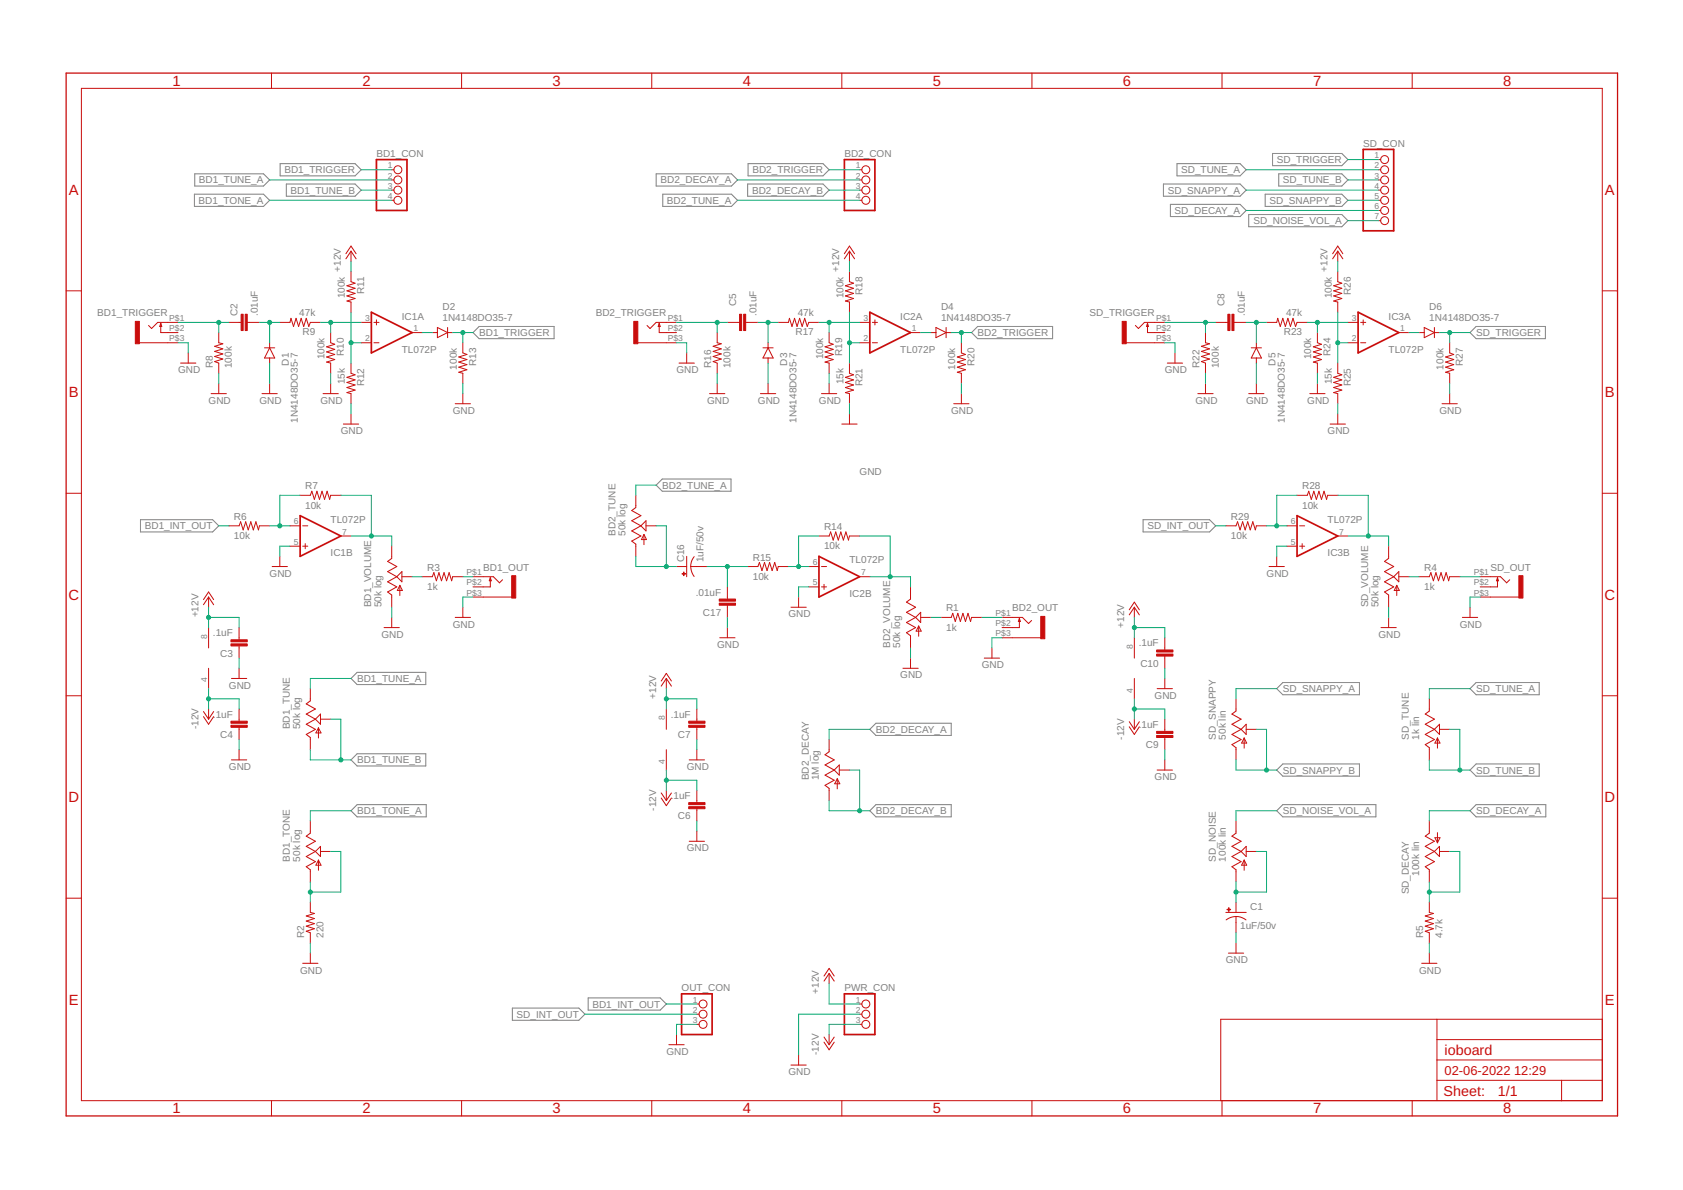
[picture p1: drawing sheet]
<svg xmlns="http://www.w3.org/2000/svg" width="420mm" height="297mm" viewBox="0 0 420 297" stroke-linecap="round" stroke-linejoin="round" font-family="sans-serif">
<g fill="none" stroke="#808080" stroke-width=".25">
<path d="M317.7 38.3h17.3l1.5 1.5-1.5 1.6h-17.3zM48.5 48.5h17.3l1.5 1.5-1.5 1.5h-17.3zM48.6 43.4h17.2l1.5 1.5-1.5 1.5h-17.2zM69.9 40.9h18.7l1.6 1.5-1.6 1.5h-18.7zM71.5 45.9h17.1l1.6 1.6-1.6 1.5h-17.1zM163.8 43.4h18.8l1.5 1.5-1.5 1.5h-18.8zM165.5 48.5h17.1l1.5 1.5-1.5 1.5h-17.1zM186.6 45.9h18.9l1.5 1.6-1.5 1.5h-18.9zM186.8 40.9h18.7l1.5 1.5-1.5 1.5h-18.7zM290.4 45.9h19.2l1.5 1.6-1.5 1.5h-19.2zM292.2 51h17.4l1.5 1.5-1.5 1.6h-17.4zM293.8 40.9h15.8l1.5 1.5-1.5 1.5h-15.8z"/>
<path d="M311.7 53.6h23.3l1.5 1.5-1.5 1.5h-23.3zM315.8 48.5h19.2l1.5 1.5-1.5 1.5h-19.2zM319.2 43.4h15.8l1.5 1.5-1.5 1.5h-15.8zM118.1 83l1.5-1.5h18.7v3h-18.7zM244.1 81.5h18.7v3h-18.7l-1.6-1.5zM368.5 81.5h17.3v3h-17.3l-1.5-1.5zM35.1 129.7h18l1.5 1.6-1.5 1.5h-18zM163.8 121.1l1.5-1.5h17.2v3h-17.2zM285.4 129.7h16.6l1.5 1.6-1.5 1.5h-16.6zM87.6 169.4l1.6-1.6h17.1v3.1h-17.1zM320.3 170.4h19.1v3h-19.1l-1.6-1.5zM367 171.9l1.5-1.5h15.8v3h-15.8z"/>
<path d="M87.6 189.7l1.6-1.5h17.1v3h-17.1zM218.7 180.5h18.8v3.1h-18.8l-1.6-1.5zM320.3 190.7h19.1v3h-19.1l-1.6-1.5zM367 192.2l1.5-1.5h15.8v3h-15.8zM87.6 202.4l1.6-1.5h17.2v3h-17.2zM218.7 200.9h18.8v3h-18.8l-1.6-1.5zM320.3 200.9h23.2v3h-23.2l-1.6-1.5zM368.5 200.9h17.4v3h-17.4l-1.5-1.5zM127.9 251.6h16.6l1.5 1.6-1.5 1.5h-16.6zM146.8 249.1h18l1.5 1.5-1.5 1.5h-18z"/>
</g>
<g fill="none" stroke="#c90d0c" stroke-width=".25">
<path d="M67.8 18.2v3.9M115.2 18.2v3.9M162.7 18.2v3.9M210.2 18.2v3.9M257.6 18.2v3.9M305.1 18.2v3.9M352.6 18.2v3.9M20.3 22.1h379.7v252.6h-379.7zM344.1 39.8h.6M97.8 42.4h.5M97.8 44.9h.5M97.8 47.5h.5"/>
<path d="M97.8 50h.5M214.6 42.4h.6M214.6 44.9h.6M214.6 47.5h.6M214.6 50h.6M344.1 42.4h.6M344.1 44.9h.6M344.1 47.5h.6M344.1 50h.6M344.1 52.5h.6M344.1 55.1h.6M16.5 72.6h3.8"/>
<path d="M86.4 63.3l1.2-1.9 1.3 1.9M87.6 67.8v2.5l1 .4-2 .6 2 .7-2 .6 2 .6-2 .7 2 .6-2 .6 1 .3v2.5M87.6 62.7v2.5M87.6 62.7l1.3 1.9M87.6 62.7l-1.2 1.9M94 79.8v1.3M210.8 63.3l1.3-1.9 1.2 1.9M212.1 67.8v2.5l1 .4-2 .6 2 .7-2 .6 2 .6-2 .7 2 .6-2 .6 1 .3v2.5M212.1 62.7v2.5M212.1 62.7l1.2 1.9M212.1 62.7l-1.3 1.9M218.4 79.8v1.3"/>
<path d="M332.7 63.3l1.3-1.9 1.2 1.9M334 62.7v2.5M334 67.8v2.5l1 .4-2 .6 2 .7-2 .6 2 .6-2 .7 2 .6-2 .6 1 .3v2.5M334 62.7l1.2 1.9M334 62.7l-1.3 1.9M340.3 79.8v1.3M400 72.6h3.8M34.8 85.6h9.6M40.1 80.7v2.3h4.3M40.1 80.7l.3 .8h-.5zM44.4 80.5h-5l-1.6 1.5-.7-.8M45.1 90.6h3.8"/>
<path d="M47 88.1v2.5M52.7 98.3h3.8M54.6 83v2.6l1 .2-2 .6 2 .7-2 .6 2 .6-2 .7 2 .6-2 .7 1 .3v2.6M54.6 95.7v2.6M57.1 80.5h3.1M61.7 80.5h3.1M65.4 98.3h3.8M66 86.8h2.6M67.3 86.8l1.3 2.6h-2.6zM67.3 85.6v1.2M67.3 89.4v1.2M67.3 95.7v2.6"/>
<path d="M69.8 80.5h2.6l.2-1 .7 2 .6-2 .6 2 .7-2 .6 2 .7-2 .6 2 .4-1h2.5M80.6 98.3h3.9M82.5 83v2.6l1.1 .3-2.1 .7 2.1 .6-2.1 .6 2.1 .7-2.1 .6 2.1 .6-2.1 .7 1 .2v2.6M82.5 95.7v2.6M87.6 90.6v2.6l1 .4-2 .6 2 .6-2 .7 2 .6-2 .6 2 .7-2 .6 1 .3v2.5M90.2 80.5h2.5M90.2 85.6h2.5M93.3 80.5h1.3M93.3 85.6h1.3M102.9 83h2.5M107.9 83h1.3M109.2 81.7l2.5 1.3-2.5 1.3z"/>
<path d="M111.7 83h1.3M111.7 81.7v2.6M115.5 85.6v2.5l1.1 .4-2.1 .6 2.1 .6-2.1 .7 2.1 .6-2.1 .7 2.1 .6-2.1 .6 1 .3v2.5M115.5 98.3v2.5M159.2 85.6h9.7M164.6 80.7v2.3h4.3M164.6 80.7l.2 .8h-.5zM168.9 80.5h-5.1l-1.5 1.5-.8-.8M169.5 90.6h3.8M171.4 88.1v2.5M177.1 98.3h3.9M179 83v2.6l1.1 .2-2.1 .6 2.1 .7-2.1 .6 2.1 .6-2.1 .7 2.1 .6-2.1 .7 1 .3v2.6"/>
<path d="M179 95.7v2.6M181.6 80.5h3M186.2 80.5h3M189.8 98.3h3.9M190.5 86.8h2.5M191.7 86.8l1.3 2.6h-2.5zM191.7 85.6v1.2M191.7 89.4v1.2M191.7 95.7v2.6M194.3 80.5h2.5l.3-1 .6 2 .7-2 .6 2 .6-2 .7 2 .6-2 .6 2 .4-1h2.5M205.1 98.3h3.8M207 83v2.6l1 .3-2 .7 2 .6-2 .6 2 .7-2 .6 2 .6-2 .7 1 .2v2.6"/>
<path d="M207 95.7v2.6M212.1 90.6v2.6l1 .4-2 .6 2 .6-2 .7 2 .6-2 .6 2 .7-2 .6 1 .3v2.5M214.6 80.5h2.5M214.6 85.6h2.5M217.8 80.5h1.3M217.8 85.6h1.3M227.3 83h2.5M232.4 83h1.3M233.7 81.7l2.5 1.3-2.5 1.3zM236.2 83h1.3M236.2 81.7v2.6M240 85.6v2.5l1 .4-2 .6 2 .6-2 .7 2 .6-2 .7 2 .6-2 .6 1 .3v2.5"/>
<path d="M240 98.3v2.5M281.2 85.6h9.6M286.5 80.7v2.3h4.3M286.5 80.7l.2 .8h-.5zM290.8 80.5h-5.1l-1.5 1.5-.8-.8M291.4 90.6h3.8M293.3 88.1v2.5M299 98.3h3.9M300.9 83v2.6l1.1 .2-2.1 .6 2.1 .7-2.1 .6 2.1 .6-2.1 .7 2.1 .6-2.1 .7 1 .3v2.6M300.9 95.7v2.6M303.5 80.5h3M308.1 80.5h3"/>
<path d="M311.7 98.3h3.9M312.4 86.8h2.5M313.6 86.8l1.3 2.6h-2.5zM313.6 85.6v1.2M313.6 89.4v1.2M313.6 95.7v2.6M316.2 80.5h2.5l.3-1 .6 2 .7-2 .6 2 .6-2 .7 2 .6-2 .6 2 .4-1h2.5M327 98.3h3.8M328.9 83v2.6l1 .3-2 .7 2 .6-2 .6 2 .7-2 .6 2 .6-2 .7 1 .2v2.6M328.9 95.7v2.6M334 90.6v2.6l1 .4-2 .6 2 .6-2 .7 2 .6-2 .6 2 .7-2 .6 1 .3v2.5M336.5 80.5h2.5"/>
<path d="M336.5 85.6h2.5M339.7 80.5h1.3M339.7 85.6h1.3M349.2 83h2.5M354.3 83h1.3M355.6 81.7l2.5 1.3-2.5 1.3zM358.1 83h1.3M358.1 81.7v2.6M361.9 85.6v2.5l1 .4-2 .6 2 .6-2 .7 2 .6-2 .7 2 .6-2 .6 1 .3v2.5M361.9 98.3v2.5M85.7 105.9h3.8M87.6 103.3v2.6"/>
<path d="M113.6 100.8h3.9M210.2 105.9h3.8M212.1 103.3v2.6M238.1 100.8h3.8M332.1 105.9h3.8M334 103.3v2.6M360 100.8h3.8M16.5 123.1h3.8M57.1 131.3h2.6l.4-1.1 .6 2.1 .6-2.1 .7 2.1 .6-2.1 .6 2.1 .7-2.1 .6 2.1 .3-1h2.5M69.8 138.9v2.5M72.4 131.3h2.5M72.4 136.3h2.5"/>
<path d="M74.9 123.6h2.6l.4-1 .6 2.1 .6-2.1 .7 2.1 .6-2.1 .6 2.1 .7-2.1 .6 2.1 .2-1.1h2.6M75.6 131.3h1.2M75.6 136.3h1.2M76.2 135.7v1.3M85.1 133.8h2.5M97.8 136.3v3.1l-1 .7 2.3 1.3-2.3 1.3 2.3 1.3M158.7 123.6v3.1l-1 .7 2.3 1.3-2.3 1.3 2.3 1.3M160 131.3l-2.3 1.2 2.3 1.3-2.3 1.3 1 .7v3.1M160.8 133.4v2.6M160.8 133.4l.6 1.3h-1.3zM161.3 130v2.5l-1.3-1.2zM161.3 131.3h2.5"/>
<path d="M171.4 138.9v5.1M173.3 138.9l-.6 .9-.3 1.6M204.4 133.8h2.6l.4-1 .6 2 .6-2 .7 2 .6-2 .6 2 .7-2 .6 2 .3-1h2.5M306 131.3h2.6l.3-1.1 .7 2.1 .6-2.1 .7 2.1 .6-2.1 .6 2.1 .7-2.1 .6 2.1 .2-1h2.6M318.7 138.9v2.5M321.3 131.3h2.5M321.3 136.3h2.5M323.8 123.6h2.5l.4-1 .7 2.1 .6-2.1 .6 2.1 .7-2.1 .6 2.1 .6-2.1 .7 2.1 .2-1.1h2.6M324.4 131.3h1.3M324.4 136.3h1.3M325.1 135.7v1.3M334 133.8h2.5"/>
<path d="M346.7 136.3v3.1l-1 .7 2.2 1.3-2.2 1.3 2.2 1.3M400 123.1h3.8M50.8 149.7l1.3-1.9 1.2 1.9M52.1 149v2.6M52.1 156.7v5M52.1 149l1.2 1.9M52.1 149l-1.3 1.9M59.7 156.7v3M67.9 141.4h3.9M95.9 156.7h3.8M97.8 154.1v2.6M99.1 144l-2.3 1.2 2.3 1.3-2.3 1.3 1 .7v3.1"/>
<path d="M99.8 146.1v2.6M99.8 146.1l.7 1.3h-1.3zM100.3 144h2.6M100.3 142.7v2.5l-1.2-1.2zM105.4 144h2.5l.4-1.1 .6 2.1 .7-2.1 .6 2.1 .6-2.1 .7 2.1 .6-2.1 .7 2.1 .2-1h2.5M113.6 154.1h3.9M115.5 151.6v2.5M118.1 144h5.1l1.5 1.5 .8-.8M118.1 149h9.6M122.4 144.2v2.3h-4.3M122.4 144.2l.3 .8h-.5zM168.9 141.4h2.5"/>
<path d="M172.4 141.4l.2 1.1 .7 1.4M172.4 141.4h4.1M179.7 159.2h3.8M181.6 146.5v3M181.6 151.1v3M181.6 156.7v2.5M186.7 141.4h2.5l.4-1 .6 2 .7-2 .6 2 .6-2 .7 2 .6-2 .6 2 .3-1h2.5M197.5 151.6h3.8M199.4 149v2.6M201.9 146.5h2.5M201.9 141.4h2.5M205.1 146.5h1.3"/>
<path d="M205.1 141.4h1.3M205.7 145.9v1.2M214.6 144h2.5M227.3 146.5v3l-1 .8 2.3 1.3-2.3 1.2 2.3 1.3M228.6 154.1l-2.3 1.3 2.3 1.3-2.3 1.2 1 .8v3M229.3 156.3v2.5M229.3 156.3l.7 1.2h-1.3zM229.8 154.1h2.6M229.8 152.8v2.6l-1.2-1.3zM234.9 154.1h2.6l.3-1 .7 2 .6-2 .7 2 .6-2 .6 2 .7-2 .6 2 .2-1h2.6M250.2 154.1h5l1.6 1.5 .7-.7M250.2 159.2h9.6"/>
<path d="M254.5 154.4v2.3h-4.3M254.5 154.4l.2 .7h-.5zM281.9 152.2l1.3-1.9 1.2 1.9M283.2 151.6v2.5M283.2 159.2v5.1M283.2 151.6l1.2 1.9M283.2 151.6l-1.3 1.9M290.8 159.2v3M316.8 141.4h3.8M344.8 156.7h3.8M346.7 154.1v2.6M347.9 144l-2.2 1.2 2.2 1.3-2.2 1.3 1 .7v3.1"/>
<path d="M348.7 146.1l.6 1.3h-1.2zM348.7 146.1v2.6M349.2 144h2.5M349.2 142.7v2.5l-1.3-1.2zM354.3 144h2.5l.4-1.1 .6 2.1 .7-2.1 .6 2.1 .6-2.1 .7 2.1 .6-2.1 .7 2.1 .2-1h2.5M365.1 154.1h3.8M367 151.6v2.5M369.5 144h5.1l1.5 1.5 .8-.8M369.5 149h9.7M373.8 144.2v2.3h-4.3M373.8 144.2l.3 .8h-.5zM16.5 173.7h3.8"/>
<path d="M50.8 177.6l1.3 1.9M50.8 178.9l1.3 1.9 1.2-1.9M52.1 166.8v5.1M52.1 177v2.5M53.3 177.6l-1.2 1.9M57.8 169.4h3.8M59.7 161.2v3.1M59.7 166.8v2.6M59.7 177v3M77.5 171.9v3l-1 .8 2.2 1.3-2.2 1.2 2.2 1.3M78.7 179.5l-2.2 1.3 2.2 1.3-2.2 1.2 1 .8v3M78.7 179.5l1.3-1.3v2.6z"/>
<path d="M80 179.5h2.5M165.1 170l1.2-1.9 1.3 1.9M166.3 169.4v2.5M166.3 177v5.1M166.3 169.4l1.3 1.9M166.3 169.4l-1.2 1.9M174 177v3M225.4 166.8h3.8M227.3 164.3v2.5M245.7 164.3h3.8M247.6 161.7v2.6M283.2 169.4v5"/>
<path d="M283.2 179.5v2.6M288.9 171.9h3.8M290.8 163.8v3M290.8 169.4v2.5M290.8 179.5v3.1M308.6 174.4v3.1l-1 .7 2.2 1.3-2.2 1.3 2.2 1.3M356.8 174.4v3.1l-1 .7 2.3 1.3-2.3 1.3 2.3 1.3M400 173.7h3.8M57.8 189.7h3.8M59.7 181.5v3.1M59.7 187.1v2.6M79.5 181.7v2.5"/>
<path d="M79.5 181.7l.6 1.2h-1.2zM165.1 197.9l1.2 1.9M165.1 199.2l1.2 1.9 1.3-1.9M166.3 187.1v5.1M166.3 197.3v2.5M167.6 197.9l-1.3 1.9M172.1 189.7h3.8M174 181.5v3.1M174 187.1v2.6M174 197.3v3M207 184.6v3l-1 .8 2.3 1.3-2.3 1.2 2.3 1.3M208.3 192.2l-2.3 1.3 2.3 1.3-2.3 1.2 1 .8v3"/>
<path d="M209 194.4v2.5M209 194.4l.7 1.2h-1.3zM209.5 190.9v2.6l-1.2-1.3zM209.5 192.2h2.6M281.9 180.1l1.3 2M281.9 181.4l1.3 1.9 1.2-1.9M284.4 180.1l-1.2 2M288.9 192.2h3.8M290.8 184.1v3M290.8 189.7v2.5M309.8 182.1l-2.2 1.2 2.2 1.3-2.2 1.3 1 .7v3.1M309.8 182.1l1.3-1.3v2.5z"/>
<path d="M310.6 184.2l.6 1.3h-1.2zM310.6 184.2v2.6M311.1 182.1h2.5M358.1 182.1l-2.3 1.2 2.3 1.3-2.3 1.3 1 .7v3.1M358.9 184.2v2.6M358.9 184.2l.6 1.3h-1.3zM359.4 180.8v2.5l-1.3-1.2zM359.4 182.1h2.5M77.5 204.9v3.1l-1 .7 2.2 1.3-2.2 1.3 2.2 1.2M78.7 212.5l-2.2 1.3 2.2 1.3-2.2 1.2 1 .8v3M79.5 214.7v2.5M79.5 214.7l.6 1.3h-1.2z"/>
<path d="M80 211.3v2.5l-1.3-1.3zM80 212.5h2.5M172.1 210h3.8M174 201.9v3M174 207.5v2.5M308.6 204.9v3.1l-1 .7 2.2 1.3-2.2 1.3 2.2 1.2M309.8 212.5l-2.2 1.3 2.2 1.3-2.2 1.2 1 .8v3M310.6 214.7l.6 1.3h-1.2zM310.6 214.7v2.5M311.1 212.5h2.5M311.1 211.3v2.5l-1.3-1.3zM356.8 204.9v3.1l-1 .7 2.3 1.3-2.3 1.3 2.3 1.2"/>
<path d="M358.1 212.5l-2.3 1.3 2.3 1.3-2.3 1.2 1 .8v3M358.1 212.5l1.3-1.2v2.5zM358.2 209.1h1.3l-.6 1.3zM358.9 207.8v2.6M359.4 212.5h2.5M16.5 224.2h3.8M77.5 225.2v2.6l1 .2-2 .6 2 .7-2 .6 2 .6-2 .7 2 .6-2 .7 1 .3v2.6M77.5 237.9v2.6M306 227.8h5.1M306.7 237.9h3.8M308.6 228.8l1 .1 1.5 .7M308.6 228.8l-1.6 .3-.9 .5"/>
<path d="M308.6 225.2v2.6M308.6 228.8v4M308.6 235.4v2.5M356.8 225.2v2.6l1 .2-2 .6 2 .7-2 .6 2 .6-2 .7 2 .6-2 .7 1 .3v2.6M356.8 237.9v2.6M400 224.2h3.8M75.6 240.5h3.8M168.9 258.2v2.6M174 250.6h.5M174 253.2h.5M174 255.7h.5M205.7 243.6l1.3-1.9 1.3 1.9"/>
<path d="M205.7 258.9l1.3 1.9M207 243v2.5M207 258.2v2.6M207 243l1.3 1.9M207 243l-1.3 1.9M208.3 258.9l-1.3 1.9M214.6 250.6h.6M214.6 253.2h.6M214.6 255.7h.6M354.9 240.5h3.8M358.7 254.4v20.3M358.7 259.5h41.3"/>
<path d="M400 254.4h-95.2v20.3M67.8 274.7v3.9M115.2 274.7v3.9M162.7 274.7v3.9M167 260.8h3.8M197.5 265.9h3.8M199.4 263.3v2.6M205.7 260.1l1.3 1.9 1.3-1.9M210.2 274.7v3.9M257.6 274.7v3.9M305.1 274.7v3.9M352.6 274.7v3.9"/>
<path d="M358.7 269.7h41.3M358.7 264.6h41.3M389.8 269.7v5"/>
<circle cx="345.7" cy="39.8" r=".99"/>
<circle cx="99.3" cy="42.4" r=".99"/>
<circle cx="99.3" cy="47.5" r=".99"/>
<circle cx="99.3" cy="44.9" r=".99"/>
<circle cx="99.3" cy="50" r=".99"/>
<circle cx="216.2" cy="42.4" r=".99"/>
<circle cx="216.2" cy="47.5" r=".99"/>
<circle cx="216.2" cy="44.9" r=".99"/>
<circle cx="216.2" cy="50" r=".99"/>
<circle cx="345.7" cy="42.4" r=".99"/>
<circle cx="345.7" cy="55.1" r=".99"/>
<circle cx="345.7" cy="50" r=".99"/>
<circle cx="345.7" cy="52.5" r=".99"/>
<circle cx="345.7" cy="44.9" r=".99"/>
<circle cx="345.7" cy="47.5" r=".99"/>
<circle cx="175.5" cy="253.2" r=".99"/>
<circle cx="175.5" cy="250.6" r=".99"/>
<circle cx="175.5" cy="255.7" r=".99"/>
<circle cx="216.2" cy="250.6" r=".99"/>
<circle cx="216.2" cy="253.2" r=".99"/>
<circle cx="216.2" cy="255.7" r=".99"/>
</g>
<path d="M16.5 18.2h387.3v260.4h-387.3z" fill="none" stroke="#c90d0c" stroke-width=".32"/>
<g fill="#c90d0c" stroke="#c90d0c" stroke-width=".25">
<path d="M127.7 143.7h1.1v5.6h-1.1z"/>
<path d="M33.8 80.2h1v5.6h-1z"/>
<path d="M259.8 153.9h1v5.5h-1z"/>
<path d="M158.2 80.2h1v5.6h-1z"/>
<path d="M280.1 80.2h1.1v5.6h-1.1z"/>
<path d="M379.2 143.7h1v5.6h-1z"/>
<path d="M306.3 227h.9v.1h-.9z"/>
<path d="M306.7 226.6h.1v.9h-.1z"/>
<path d="M61.2 78.4h.5v4.1h-.5z"/>
<path d="M60.2 78.4h.5v4.1h-.5z"/>
<path d="M57.7 159.7h4v.5h-4z"/>
<path d="M57.7 160.7h4v.5h-4z"/>
<path d="M57.7 180h4v.5h-4z"/>
<path d="M57.7 181h4v.5h-4z"/>
<path d="M185.7 78.4h.5v4.1h-.5z"/>
<path d="M184.6 78.4h.5v4.1h-.5z"/>
<path d="M171.9 200.3h4.1v.6h-4.1z"/>
<path d="M171.9 201.4h4.1v.5h-4.1z"/>
<path d="M171.9 180h4.1v.5h-4.1z"/>
<path d="M171.9 181h4.1v.5h-4.1z"/>
<path d="M307.6 78.4h.5v4.1h-.5z"/>
<path d="M306.5 78.4h.5v4.1h-.5z"/>
<path d="M288.8 182.6h4v.5h-4z"/>
<path d="M288.8 183.6h4v.5h-4z"/>
<path d="M288.8 162.2h4v.6h-4z"/>
<path d="M288.8 163.3h4v.5h-4z"/>
<path d="M170.6 142.8h.2v.9h-.2z"/>
<path d="M170.3 143.2h.9v.1h-.9z"/>
<path d="M179.6 149.5h4v.6h-4z"/>
<path d="M179.6 150.6h4v.5h-4z"/>
</g>
<path d="M94 39.8h7.6v12.7h-7.6zM210.8 39.8h7.6v12.7h-7.6zM340.3 37.3h7.6v20.3h-7.6zM92.7 77.9l10.2 5.1-10.2 5.1zM217.1 77.9l10.2 5.1-10.2 5.1zM339 77.9l10.2 5.1-10.2 5.1zM74.9 128.7l10.2 5.1-10.2 5.1zM204.4 138.9l10.2 5.1-10.2 5zM323.8 128.7l10.2 5.1-10.2 5.1zM170.2 248.1h7.6v10.1h-7.6zM210.8 248.1h7.6v10.1h-7.6z" fill="none" stroke="#c90d0c" stroke-width=".42"/>
<g fill="none" stroke="#0dab76" stroke-width=".25">
<path d="M336.5 39.8h7.6M67.3 44.9h30.5M67.3 50h30.5M90.2 47.5h7.6M90.2 42.4h7.6M184.1 44.9h30.5M184.1 50h30.5M207 47.5h7.6M207 42.4h7.6M311.1 47.5h33M311.1 42.4h33M311.1 52.5h33"/>
<path d="M336.5 44.9h7.6M336.5 50h7.6M336.5 55.1h7.6M87.6 65.2v2.6M87.6 77.9v12.7M212.1 65.2v2.6M212.1 77.9v12.7M334 65.2v2.6M334 77.9v12.7M44.4 85.6h2.6v2.5M44.4 80.5h12.7M54.6 80.5v2.5"/>
<path d="M54.6 93.2v2.5M64.8 80.5h5M67.3 80.5v5.1M67.3 90.6v5.1M80 80.5h10.2M82.5 80.5v2.5M82.5 93.2v2.5M87.6 85.6h2.6M105.4 83h2.5M113 83h5.1M115.5 83v2.6M115.5 95.7v2.6"/>
<path d="M168.9 85.6h2.5v2.5M168.9 80.5h12.7M179 80.5v2.5M179 93.2v2.5M189.2 80.5h5.1M191.7 80.5v5.1M191.7 90.6v5.1M204.4 80.5h10.2M207 80.5v2.5M207 93.2v2.5M212.1 85.6h2.5M229.8 83h2.6"/>
<path d="M237.5 83h5M240 83v2.6M240 95.7v2.6M290.8 85.6h2.5v2.5M290.8 80.5h12.7M300.9 80.5v2.5M300.9 93.2v2.5M311.1 80.5h5.1M313.6 80.5v5.1M313.6 90.6v5.1M326.3 80.5h10.2M328.9 80.5v2.5"/>
<path d="M328.9 93.2v2.5M334 85.6h2.5M351.7 83h2.6M359.4 83h7.6M361.9 83v2.6M361.9 95.7v2.6M87.6 100.8v2.5M212.1 100.8v2.5M334 100.8v2.5M54.6 131.3h2.5M67.3 131.3h5.1M72.4 136.3h-2.6v2.6"/>
<path d="M74.9 123.6h-5.1v7.7M85.1 123.6h7.6v10.2M87.6 133.8h10.2v2.5M158.7 138.9v2.5h10.2M163.8 131.3h2.5v10.1M163.8 121.1h-5.1v2.5M204.4 133.8h-5v7.6M214.6 133.8h7.6v10.2M303.5 131.3h2.5M316.2 131.3h5.1M321.3 136.3h-2.6v2.6M323.8 123.6h-5.1v7.7"/>
<path d="M334 123.6h7.6v10.2M336.5 133.8h10.2v2.5M52.1 154.1h7.6v2.6M52.1 151.6v5.1M97.8 151.6v2.5M102.9 144h2.5M115.5 144h2.6M118.1 149h-2.6v2.6M176.5 141.4h10.2M181.6 141.4v5.1M181.6 154.1v2.6M196.8 141.4h5.1"/>
<path d="M201.9 146.5h-2.5v2.5M217.1 144h10.2v2.5M232.4 154.1h2.5M245.1 154.1h5.1M250.2 159.2h-2.6v2.5M283.2 156.7h7.6v2.5M283.2 154.1v5.1M346.7 151.6v2.5M351.7 144h2.6M364.4 144h5.1M369.5 149h-2.5v2.6M52.1 174.4h7.6v2.6"/>
<path d="M52.1 171.9v5.1M59.7 164.3v2.5M82.5 179.5h2.6v10.2M87.6 169.4h-10.1v2.5M166.3 174.4h7.7v2.6M166.3 171.9v5.1M227.3 161.7v2.6M283.2 177h7.6v2.5M283.2 174.4v5.1M290.8 166.8v2.6M318.7 171.9h-10.1v2.5M367 171.9h-10.2v2.5"/>
<path d="M59.7 184.6v2.5M77.5 187.1v2.6h10.1M166.3 194.8h7.7v2.5M166.3 192.2v5.1M174 184.6v2.5M207 199.8v2.6h10.1M212.1 192.2h2.5v10.2M217.1 182.1h-10.1v2.5M290.8 187.1v2.6M308.6 189.7v2.5h10.1M313.6 182.1h2.6v10.1M356.8 189.7v2.5h10.2"/>
<path d="M361.9 182.1h2.5v10.1M82.5 212.5h2.6v10.2h-7.6M87.6 202.4h-10.1v2.5M174 204.9v2.6M313.6 212.5h2.6v10.2h-7.6M318.7 202.4h-10.1v2.5M361.9 212.5h2.5v10.2h-7.6M367 202.4h-10.2v2.5M77.5 220.1v5.1M77.5 235.4v2.5M308.6 220.1v5.1M308.6 232.8v2.6"/>
<path d="M356.8 220.1v5.1M356.8 235.4v2.5M146 253.2h28M166.3 250.6h7.7M174 255.7h-5.1v2.5M207 245.5v5.1h7.6M214.6 255.7h-7.6v2.5M214.6 253.2h-15.2v10.1"/>
</g>
<g fill="#0dab76" stroke="#0dab76" stroke-width=".25">
<circle cx="85.1" cy="189.7" r=".51"/>
<circle cx="77.5" cy="222.7" r=".51"/>
<circle cx="115.5" cy="83" r=".51"/>
<circle cx="240" cy="83" r=".51"/>
<circle cx="181.6" cy="141.4" r=".51"/>
<circle cx="166.3" cy="141.4" r=".51"/>
<circle cx="214.6" cy="202.4" r=".51"/>
<circle cx="361.9" cy="83" r=".51"/>
<circle cx="364.4" cy="192.2" r=".51"/>
<circle cx="316.2" cy="192.2" r=".51"/>
<circle cx="308.6" cy="222.7" r=".51"/>
<circle cx="356.8" cy="222.7" r=".51"/>
<circle cx="69.8" cy="131.3" r=".51"/>
<circle cx="54.6" cy="80.5" r=".51"/>
<circle cx="67.3" cy="80.5" r=".51"/>
<circle cx="82.5" cy="80.5" r=".51"/>
<circle cx="87.6" cy="85.6" r=".51"/>
<circle cx="52.1" cy="154.1" r=".51"/>
<circle cx="166.3" cy="174.4" r=".51"/>
<circle cx="283.2" cy="156.7" r=".51"/>
<circle cx="92.7" cy="133.8" r=".51"/>
<circle cx="52.1" cy="174.4" r=".51"/>
<circle cx="166.3" cy="194.8" r=".51"/>
<circle cx="283.2" cy="177" r=".51"/>
<circle cx="222.2" cy="144" r=".51"/>
<circle cx="199.4" cy="141.4" r=".51"/>
<circle cx="179" cy="80.5" r=".51"/>
<circle cx="191.7" cy="80.5" r=".51"/>
<circle cx="207" cy="80.5" r=".51"/>
<circle cx="212.1" cy="85.6" r=".51"/>
<circle cx="300.9" cy="80.5" r=".51"/>
<circle cx="313.6" cy="80.5" r=".51"/>
<circle cx="328.9" cy="80.5" r=".51"/>
<circle cx="334" cy="85.6" r=".51"/>
<circle cx="318.7" cy="131.3" r=".51"/>
<circle cx="341.6" cy="133.8" r=".51"/>
</g>
<g font-size="3.7" fill="#c90d0c">
<text x="43" y="21.4">1</text>
<text x="90.5" y="21.4">2</text>
<text x="138" y="21.4">3</text>
<text x="185.4" y="21.4">4</text>
<text x="232.9" y="21.4">5</text>
<text x="280.3" y="21.4">6</text>
<text x="327.8" y="21.4">7</text>
<text x="375.3" y="21.4">8</text>
<text x="17.2" y="48.6">A</text>
<text x="400.7" y="48.6">A</text>
<text x="17.2" y="99.2">B</text>
<text x="400.7" y="99.2">B</text>
<text x="17.1" y="149.7">C</text>
<text x="400.6" y="149.7">C</text>
<text x="17.1" y="200.2">D</text>
<text x="400.6" y="200.2">D</text>
<text x="17.2" y="250.8">E</text>
<text x="400.7" y="250.8">E</text>
<text x="43" y="277.9">1</text>
<text x="90.5" y="277.9">2</text>
<text x="138" y="277.9">3</text>
<text x="185.4" y="277.9">4</text>
<text x="232.9" y="277.9">5</text>
<text x="280.3" y="277.9">6</text>
<text x="327.8" y="277.9">7</text>
<text x="375.3" y="277.9">8</text>
</g>
<g font-size="3.6" fill="#c90d0c">
<text x="360.6" y="263.3">ioboard</text>
<text x="360.4" y="273.6">Sheet:</text>
<text x="374" y="273.5">1/1</text>
</g>
<g font-size="3.2" fill="#c90d0c">
<text x="360.6" y="268.4">02-06-2022</text>
<text x="378" y="268.4">12:29</text>
</g>
<g font-size="2.5" fill="#808080">
<text x="94" y="39.2">BD1_CON</text>
<text x="210.8" y="39.2">BD2_CON</text>
<text x="318.8" y="40.7">SD_TRIGGER</text>
<text x="340.3" y="36.7">SD_CON</text>
<text x="49.7" y="45.8">BD1_TUNE_A</text>
<text x="71" y="43.3">BD1_TRIGGER</text>
<text x="164.9" y="45.8">BD2_DECAY_A</text>
<text x="187.8" y="43.3">BD2_TRIGGER</text>
<text x="294.9" y="43.3">SD_TUNE_A</text>
<text x="320.3" y="45.8">SD_TUNE_B</text>
<text x="49.6" y="50.9">BD1_TONE_A</text>
<text x="72.5" y="48.3">BD1_TUNE_B</text>
<text x="166.5" y="50.9">BD2_TUNE_A</text>
<text x="187.7" y="48.3">BD2_DECAY_B</text>
<text x="291.5" y="48.3">SD_SNAPPY_A</text>
<text x="293.3" y="53.4">SD_DECAY_A</text>
<text x="316.9" y="50.9">SD_SNAPPY_B</text>
<text x="312.9" y="56">SD_NOISE_VOL_A</text>
<text x="85.1" y="67.8" transform="rotate(-90 85.1 67.8)">+12V</text>
<text x="209.5" y="67.8" transform="rotate(-90 209.5 67.8)">+12V</text>
<text x="331.4" y="67.8" transform="rotate(-90 331.4 67.8)">+12V</text>
<text x="86.1" y="74.5" transform="rotate(-90 86.1 74.5)">100k</text>
<text x="90.9" y="73.4" transform="rotate(-90 90.9 73.4)">R11</text>
<text x="110.5" y="77.4">D2</text>
<text x="183.7" y="76.4" transform="rotate(-90 183.7 76.4)">C5</text>
<text x="210.5" y="74.5" transform="rotate(-90 210.5 74.5)">100k</text>
<text x="215.3" y="73.6" transform="rotate(-90 215.3 73.6)">R18</text>
<text x="234.9" y="77.4">D4</text>
<text x="305.7" y="76.4" transform="rotate(-90 305.7 76.4)">C8</text>
<text x="332.4" y="74.5" transform="rotate(-90 332.4 74.5)">100k</text>
<text x="337.2" y="73.6" transform="rotate(-90 337.2 73.6)">R26</text>
<text x="356.8" y="77.4">D6</text>
<text x="24.3" y="78.9">BD1_TRIGGER</text>
<text x="59.3" y="78.9" transform="rotate(-90 59.3 78.9)">C2</text>
<text x="64.4" y="78.9" transform="rotate(-90 64.4 78.9)">.01uF</text>
<text x="74.7" y="78.9">47k</text>
<text x="75.5" y="83.7">R9</text>
<text x="100.3" y="79.8">IC1A</text>
<text x="110.5" y="80.2">1N4148DO35-7</text>
<text x="119.6" y="83.9">BD1_TRIGGER</text>
<text x="148.7" y="78.9">BD2_TRIGGER</text>
<text x="188.8" y="78.9" transform="rotate(-90 188.8 78.9)">.01uF</text>
<text x="198.6" y="83.7">R17</text>
<text x="199.2" y="78.9">47k</text>
<text x="224.8" y="79.8">IC2A</text>
<text x="234.9" y="80.2">1N4148DO35-7</text>
<text x="244.1" y="83.9">BD2_TRIGGER</text>
<text x="272" y="78.9">SD_TRIGGER</text>
<text x="310.7" y="78.9" transform="rotate(-90 310.7 78.9)">.01uF</text>
<text x="320.5" y="83.7">R23</text>
<text x="321.1" y="78.9">47k</text>
<text x="346.7" y="79.8">IC3A</text>
<text x="356.8" y="80.2">1N4148DO35-7</text>
<text x="368.5" y="83.9">SD_TRIGGER</text>
<text x="81" y="89.7" transform="rotate(-90 81 89.7)">100k</text>
<text x="85.8" y="88.8" transform="rotate(-90 85.8 88.8)">R10</text>
<text x="100.3" y="88.1">TL072P</text>
<text x="205.5" y="89.7" transform="rotate(-90 205.5 89.7)">100k</text>
<text x="210.3" y="88.8" transform="rotate(-90 210.3 88.8)">R19</text>
<text x="224.8" y="88.1">TL072P</text>
<text x="327.4" y="89.7" transform="rotate(-90 327.4 89.7)">100k</text>
<text x="332.2" y="88.8" transform="rotate(-90 332.2 88.8)">R24</text>
<text x="346.7" y="88.1">TL072P</text>
<text x="44.4" y="93.2">GND</text>
<text x="53.1" y="91.9" transform="rotate(-90 53.1 91.9)">R8</text>
<text x="57.9" y="91.9" transform="rotate(-90 57.9 91.9)">100k</text>
<text x="72.1" y="91.3" transform="rotate(-90 72.1 91.3)">D1</text>
<text x="86.1" y="95.9" transform="rotate(-90 86.1 95.9)">15k</text>
<text x="114" y="92.2" transform="rotate(-90 114 92.2)">100k</text>
<text x="118.8" y="91.4" transform="rotate(-90 118.8 91.4)">R13</text>
<text x="168.9" y="93.2">GND</text>
<text x="177.6" y="91.9" transform="rotate(-90 177.6 91.9)">R16</text>
<text x="182.4" y="91.9" transform="rotate(-90 182.4 91.9)">100k</text>
<text x="196.5" y="91.3" transform="rotate(-90 196.5 91.3)">D3</text>
<text x="210.5" y="95.9" transform="rotate(-90 210.5 95.9)">15k</text>
<text x="238.5" y="92.2" transform="rotate(-90 238.5 92.2)">100k</text>
<text x="243.3" y="91.4" transform="rotate(-90 243.3 91.4)">R20</text>
<text x="290.8" y="93.2">GND</text>
<text x="299.5" y="91.9" transform="rotate(-90 299.5 91.9)">R22</text>
<text x="304.3" y="91.9" transform="rotate(-90 304.3 91.9)">100k</text>
<text x="318.5" y="91.3" transform="rotate(-90 318.5 91.3)">D5</text>
<text x="332.4" y="95.9" transform="rotate(-90 332.4 95.9)">15k</text>
<text x="360.4" y="92.2" transform="rotate(-90 360.4 92.2)">100k</text>
<text x="365.2" y="91.4" transform="rotate(-90 365.2 91.4)">R27</text>
<text x="52.1" y="100.8">GND</text>
<text x="64.8" y="100.8">GND</text>
<text x="80" y="100.8">GND</text>
<text x="90.9" y="96.5" transform="rotate(-90 90.9 96.5)">R12</text>
<text x="176.5" y="100.8">GND</text>
<text x="189.2" y="100.8">GND</text>
<text x="204.4" y="100.8">GND</text>
<text x="215.3" y="96.5" transform="rotate(-90 215.3 96.5)">R21</text>
<text x="298.4" y="100.8">GND</text>
<text x="311.1" y="100.8">GND</text>
<text x="326.4" y="100.8">GND</text>
<text x="337.2" y="96.5" transform="rotate(-90 337.2 96.5)">R25</text>
<text x="74.4" y="105.6" transform="rotate(-90 74.4 105.6)">1N4148DO35-7</text>
<text x="113" y="103.3">GND</text>
<text x="198.8" y="105.6" transform="rotate(-90 198.8 105.6)">1N4148DO35-7</text>
<text x="237.5" y="103.3">GND</text>
<text x="320.7" y="105.6" transform="rotate(-90 320.7 105.6)">1N4148DO35-7</text>
<text x="359.4" y="103.3">GND</text>
<text x="85.1" y="108.4">GND</text>
<text x="331.4" y="108.4">GND</text>
<text x="214.6" y="118.6">GND</text>
<text x="76.2" y="122.1">R7</text>
<text x="165.3" y="122">BD2_TUNE_A</text>
<text x="325.1" y="122.1">R28</text>
<text x="58.4" y="129.8">R6</text>
<text x="76.2" y="126.9">10k</text>
<text x="82.5" y="130.5">TL072P</text>
<text x="307.3" y="129.8">R29</text>
<text x="325.1" y="126.9">10k</text>
<text x="331.4" y="130.5">TL072P</text>
<text x="36.1" y="132.1">BD1_INT_OUT</text>
<text x="58.4" y="134.6">10k</text>
<text x="153.7" y="133.8" transform="rotate(-90 153.7 133.8)">BD2_TUNE</text>
<text x="156.2" y="133.8" transform="rotate(-90 156.2 133.8)">50k log</text>
<text x="205.7" y="137.1">10k</text>
<text x="205.7" y="132.3">R14</text>
<text x="286.4" y="132.1">SD_INT_OUT</text>
<text x="307.3" y="134.6">10k</text>
<text x="67.3" y="144">GND</text>
<text x="82.5" y="138.8">IC1B</text>
<text x="106.7" y="142.5">R3</text>
<text x="120.6" y="142.4">BD1_OUT</text>
<text x="170.8" y="140.4" transform="rotate(-90 170.8 140.4)">C16</text>
<text x="175.6" y="140.4" transform="rotate(-90 175.6 140.4)">1uF/50v</text>
<text x="187.9" y="139.9">R15</text>
<text x="212.1" y="140.7">TL072P</text>
<text x="316.2" y="144">GND</text>
<text x="331.4" y="138.8">IC3B</text>
<text x="355.6" y="142.5">R4</text>
<text x="372.1" y="142.4">SD_OUT</text>
<text x="106.7" y="147.3">1k</text>
<text x="173.7" y="148.7">.01uF</text>
<text x="187.9" y="144.7">10k</text>
<text x="212.1" y="148.9">IC2B</text>
<text x="355.6" y="147.3">1k</text>
<text x="49.5" y="154.1" transform="rotate(-90 49.5 154.1)">+12V</text>
<text x="92.7" y="151.6" transform="rotate(-90 92.7 151.6)">BD1_VOLUME</text>
<text x="95.2" y="151.6" transform="rotate(-90 95.2 151.6)">50k log</text>
<text x="175.5" y="153.7">C17</text>
<text x="196.8" y="154.1">GND</text>
<text x="236.2" y="152.6">R1</text>
<text x="252.7" y="152.6">BD2_OUT</text>
<text x="341.6" y="151.6" transform="rotate(-90 341.6 151.6)">SD_VOLUME</text>
<text x="344.1" y="151.6" transform="rotate(-90 344.1 151.6)">50k log</text>
<text x="53.2" y="158.8">.1uF</text>
<text x="95.2" y="159.2">GND</text>
<text x="113" y="156.7">GND</text>
<text x="179.1" y="161.7">GND</text>
<text x="222.2" y="161.7" transform="rotate(-90 222.2 161.7)">BD2_VOLUME</text>
<text x="224.8" y="161.7" transform="rotate(-90 224.8 161.7)">50k log</text>
<text x="236.2" y="157.4">1k</text>
<text x="280.6" y="156.7" transform="rotate(-90 280.6 156.7)">+12V</text>
<text x="284.3" y="161.4">.1uF</text>
<text x="344.1" y="159.2">GND</text>
<text x="364.4" y="156.7">GND</text>
<text x="55" y="163.9">C3</text>
<text x="245.1" y="166.8">GND</text>
<text x="284.7" y="166.4">C10</text>
<text x="57.1" y="171.9">GND</text>
<text x="89.1" y="170.2">BD1_TUNE_A</text>
<text x="224.8" y="169.4">GND</text>
<text x="320.3" y="172.8">SD_SNAPPY_A</text>
<text x="368.5" y="172.8">SD_TUNE_A</text>
<text x="53.2" y="179.1">.1uF</text>
<text x="163.8" y="174.4" transform="rotate(-90 163.8 174.4)">+12V</text>
<text x="167.5" y="179.1">.1uF</text>
<text x="288.3" y="174.4">GND</text>
<text x="49.5" y="182.1" transform="rotate(-90 49.5 182.1)">-12V</text>
<text x="55" y="184.2">C4</text>
<text x="72.4" y="182.1" transform="rotate(-90 72.4 182.1)">BD1_TUNE</text>
<text x="74.9" y="182.1" transform="rotate(-90 74.9 182.1)">50k log</text>
<text x="169.3" y="184.2">C7</text>
<text x="218.7" y="182.9">BD2_DECAY_A</text>
<text x="280.6" y="184.6" transform="rotate(-90 280.6 184.6)">-12V</text>
<text x="284.3" y="181.7">.1uF</text>
<text x="303.5" y="184.6" transform="rotate(-90 303.5 184.6)">SD_SNAPPY</text>
<text x="306" y="184.6" transform="rotate(-90 306 184.6)">50k lin</text>
<text x="351.8" y="184.6" transform="rotate(-90 351.8 184.6)">SD_TUNE</text>
<text x="354.3" y="184.6" transform="rotate(-90 354.3 184.6)">1k lin</text>
<text x="89.1" y="190.6">BD1_TUNE_B</text>
<text x="286.1" y="186.7">C9</text>
<text x="57.1" y="192.2">GND</text>
<text x="171.4" y="192.2">GND</text>
<text x="201.9" y="194.7" transform="rotate(-90 201.9 194.7)">BD2_DECAY</text>
<text x="204.4" y="194.7" transform="rotate(-90 204.4 194.7)">1M log</text>
<text x="288.3" y="194.7">GND</text>
<text x="320.3" y="193.1">SD_SNAPPY_B</text>
<text x="368.5" y="193.1">SD_TUNE_B</text>
<text x="89.1" y="203.3">BD1_TONE_A</text>
<text x="163.8" y="202.4" transform="rotate(-90 163.8 202.4)">-12V</text>
<text x="167.5" y="199.4">.1uF</text>
<text x="218.7" y="203.3">BD2_DECAY_B</text>
<text x="320.3" y="203.3">SD_NOISE_VOL_A</text>
<text x="368.5" y="203.3">SD_DECAY_A</text>
<text x="169.3" y="204.5">C6</text>
<text x="72.4" y="215.1" transform="rotate(-90 72.4 215.1)">BD1_TONE</text>
<text x="74.9" y="215.1" transform="rotate(-90 74.9 215.1)">50k log</text>
<text x="171.4" y="212.5">GND</text>
<text x="303.5" y="215.1" transform="rotate(-90 303.5 215.1)">SD_NOISE</text>
<text x="306" y="215.1" transform="rotate(-90 306 215.1)">100k lin</text>
<text x="354.3" y="218.6" transform="rotate(-90 354.3 218.6)">100k lin</text>
<text x="312.1" y="227.1">C1</text>
<text x="351.8" y="223.3" transform="rotate(-90 351.8 223.3)">SD_DECAY</text>
<text x="309.6" y="232">1uF/50v</text>
<text x="76" y="234.1" transform="rotate(-90 76 234.1)">R2</text>
<text x="80.8" y="234.1" transform="rotate(-90 80.8 234.1)">220</text>
<text x="355.3" y="234.1" transform="rotate(-90 355.3 234.1)">R5</text>
<text x="360.1" y="234.1" transform="rotate(-90 360.1 234.1)">4.7k</text>
<text x="74.9" y="243">GND</text>
<text x="306" y="240.5">GND</text>
<text x="354.3" y="243">GND</text>
<text x="147.9" y="251.5">BD1_INT_OUT</text>
<text x="170.2" y="247.4">OUT_CON</text>
<text x="204.4" y="248.1" transform="rotate(-90 204.4 248.1)">+12V</text>
<text x="210.8" y="247.4">PWR_CON</text>
<text x="129" y="254">SD_INT_OUT</text>
<text x="166.4" y="263.3">GND</text>
<text x="204.4" y="263.3" transform="rotate(-90 204.4 263.3)">-12V</text>
<text x="196.8" y="268.4">GND</text>
</g>
<g font-size="2.1" fill="#808080">
<text x="343.1" y="39.5">1</text>
<text x="96.8" y="42">1</text>
<text x="96.8" y="44.6">2</text>
<text x="96.8" y="47.1">3</text>
<text x="213.6" y="42">1</text>
<text x="213.6" y="44.6">2</text>
<text x="213.6" y="47.1">3</text>
<text x="343.1" y="42">2</text>
<text x="343.1" y="44.6">3</text>
<text x="343.1" y="47.1">4</text>
<text x="96.8" y="49.6">4</text>
<text x="213.6" y="49.6">4</text>
<text x="343.1" y="49.6">5</text>
<text x="343.1" y="52.2">6</text>
<text x="343.1" y="54.7">7</text>
<text x="42.3" y="80.1">P$1</text>
<text x="42.3" y="82.7">P$2</text>
<text x="91.2" y="80.1">3</text>
<text x="103.2" y="82.7">1</text>
<text x="166.7" y="80.1">P$1</text>
<text x="166.7" y="82.7">P$2</text>
<text x="215.6" y="80.1">3</text>
<text x="227.7" y="82.7">1</text>
<text x="288.6" y="80.1">P$1</text>
<text x="288.6" y="82.7">P$2</text>
<text x="337.5" y="80.1">3</text>
<text x="349.6" y="82.7">1</text>
<text x="42.3" y="85.2">P$3</text>
<text x="91.2" y="85.2">2</text>
<text x="166.7" y="85.2">P$3</text>
<text x="215.6" y="85.2">2</text>
<text x="288.6" y="85.2">P$3</text>
<text x="337.5" y="85.2">2</text>
<text x="73.4" y="130.9">6</text>
<text x="322.3" y="130.9">6</text>
<text x="73.4" y="136">5</text>
<text x="85.4" y="133.4">7</text>
<text x="322.3" y="136">5</text>
<text x="334.3" y="133.4">7</text>
<text x="116.5" y="143.6">P$1</text>
<text x="202.9" y="141.1">6</text>
<text x="215" y="143.6">7</text>
<text x="367.9" y="143.6">P$1</text>
<text x="116.5" y="148.7">P$3</text>
<text x="116.5" y="146.1">P$2</text>
<text x="202.9" y="146.1">5</text>
<text x="367.9" y="148.7">P$3</text>
<text x="367.9" y="146.1">P$2</text>
<text x="248.5" y="153.8">P$1</text>
<text x="51.7" y="159.4" transform="rotate(-90 51.7 159.4)">8</text>
<text x="248.5" y="158.8">P$3</text>
<text x="248.5" y="156.3">P$2</text>
<text x="282.8" y="161.9" transform="rotate(-90 282.8 161.9)">8</text>
<text x="51.7" y="170.3" transform="rotate(-90 51.7 170.3)">4</text>
<text x="282.8" y="172.9" transform="rotate(-90 282.8 172.9)">4</text>
<text x="166" y="179.7" transform="rotate(-90 166 179.7)">8</text>
<text x="166" y="190.7" transform="rotate(-90 166 190.7)">4</text>
<text x="173" y="250.3">1</text>
<text x="213.6" y="250.3">1</text>
<text x="173" y="252.8">2</text>
<text x="173" y="255.3">3</text>
<text x="213.6" y="252.8">2</text>
<text x="213.6" y="255.3">3</text>
</g>
</svg>
